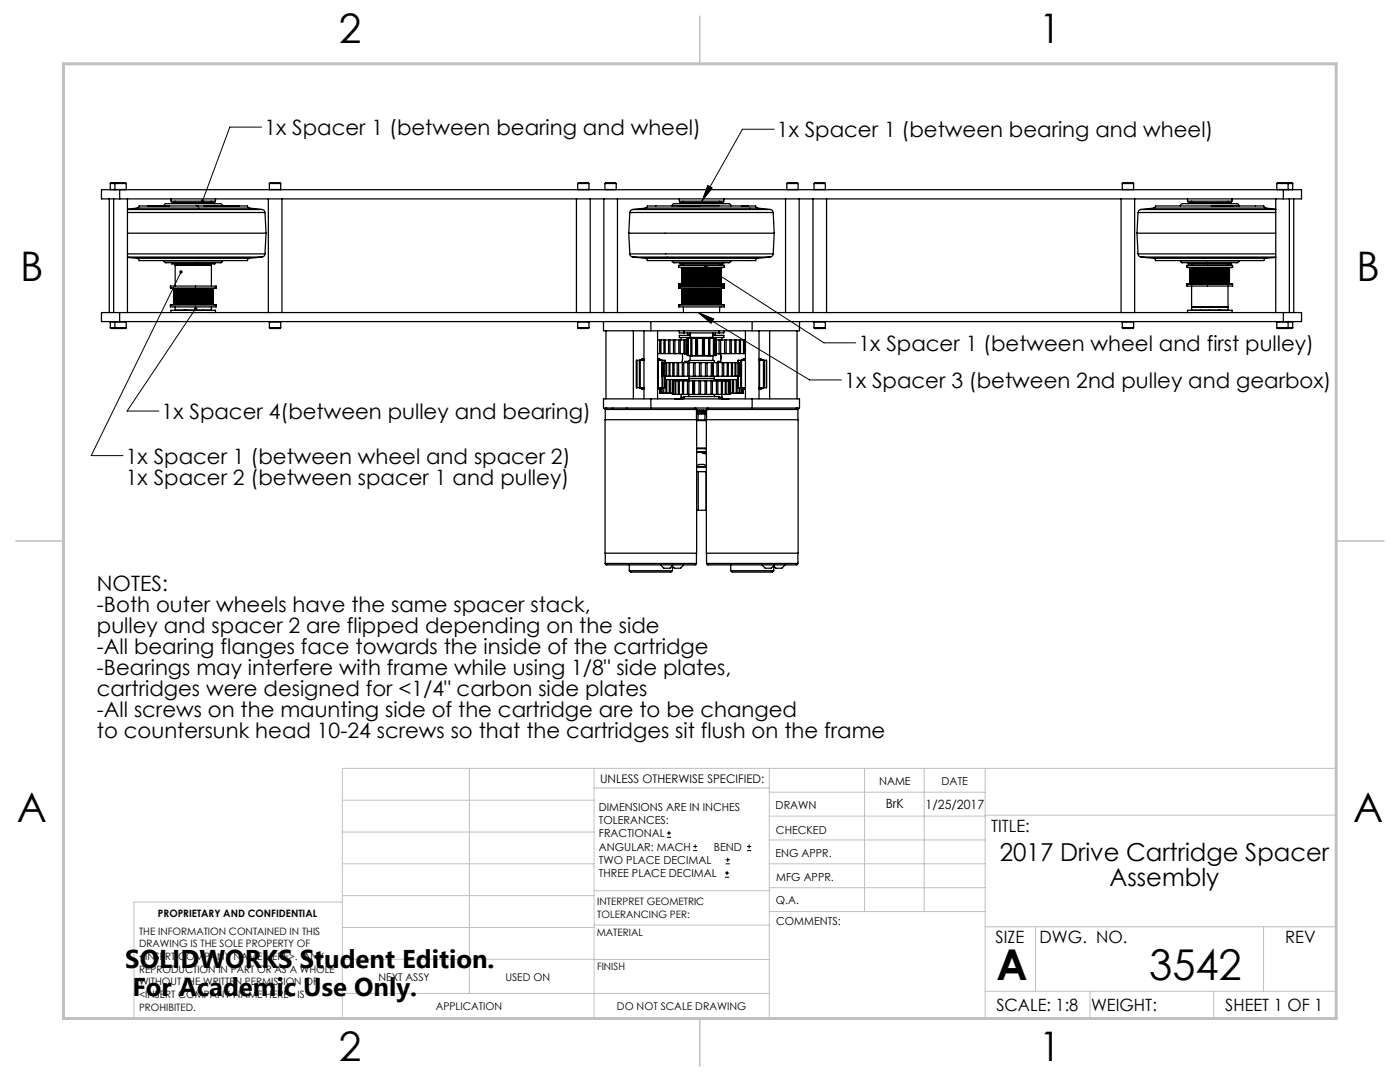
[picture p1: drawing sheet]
<svg xmlns="http://www.w3.org/2000/svg" width="279mm" height="216mm" viewBox="0 0 279 216" stroke-linecap="round" stroke-linejoin="round" font-family="sans-serif">
<g fill="none" stroke="#000" stroke-width=".2">
<path d="M52.2 25.4h-6.3l-5.5 14.7M141.3 37l.8 .5-2 2.6zM154.5 25.8h-6.3l-8.1 14.3M36.1 54.3l-17.9 36.6h6.4M140.5 53l23.9 15.4h6.4M140.5 53l3 1.3-.5 .9zM39.1 61.6l-13.7 20.4h6.3M139.3 62.4l22.3 13.4h6.3M139.3 62.4l3.2 1.2-.6 .9zM133.1 167.1h.8M133.1 166.2h.8M133.5 165.8v.9"/>
<path d="M138.3 169.7h.8M138.3 168.9h.8M138.7 168.5v.8M144.7 175h.8M144.7 174.2h.8M144.8 172.4h.9M144.8 171.6h.9M145.1 173.8v.8M145.2 171.1v.9M149.1 169.7h.8M149.1 168.9h.8M149.5 168.5v.8"/>
</g>
<g fill="none" stroke="#c0c0c0" stroke-width=".2">
<path d="M68.3 159.7h50.3M93.7 153.3v44.9M118.6 153.3v49.9M118.6 157.2h34.9M153.5 153.3v49.9M153.5 158.1h43.1M172.5 153.3v28.6M184.4 153.3v28.6M196.6 153.3v49.9M68.3 180h-41.6v23.2h240v-49.9h-198.4v49.9M68.3 178.7h50.3M68.3 172.4h50.3"/>
<path d="M68.3 166h50.3M118.6 177.7h35M153.5 167.6h43.1M153.5 162.8h43.1M153.5 172.4h43.1M153.5 177.1h43.1M196.6 162.7h70.1M68.3 198.2h85.2M68.3 191.4l85.2 .1M68.3 185.1h50.3M118.6 184.6h35M153.6 181.9h43"/>
<path d="M196.6 197.8h70.1M196.6 184.9h70.1M206.7 184.9v12.9M217.5 197.8v5.4M242.2 197.8v5.4M252.2 184.9v12.9"/>
</g>
<path d="M139.7 3.2v9.5M3.1 107.9h9.6M266.7 107.9h9.5M139.7 203.2v9.6" fill="none" stroke="#c0c0c0" stroke-width=".3"/>
<path d="M12.7 12.7h254v190.5h-254z" fill="none" stroke="#c0c0c0" stroke-width=".6"/>
<path d="M40.2 39.8l-.1 .3 .1 .3h.1l.1-.3-.1 .3a.33 .33 0 0 0 .4-.4 .33 .33 0 0 0-.5-.2zM35.9 54a.34 .34 0 0 0-.1 .5 .34 .34 0 0 0 .6 0 .34 .34 0 0 0-.1-.5l-.2 .3 .2-.3zM38.8 61.3a.33 .33 0 0 0 0 .5 .33 .33 0 0 0 .5 0 .33 .33 0 0 0-.1-.5l-.1 .3 .1-.3zM141.3 37l.8 .5-2 2.6zM140.5 53l3 1.3-.5 .9zM139.3 62.4l3.2 1.2-.6 .9z" fill="#000"/>
<g fill="none" stroke="#000" stroke-width=".25">
<path d="M21.8 39.7v22.7M22 36.6h.9M22 37.8h.9M22 36.6v1.2M22 37.8l.1 .1M22.7 39.7v22.7M22.9 37.8h2.3M22.9 36.6h2.3M22.9 36.6v1.2M22.9 37.8l.1 .1M23.1 36.5h-.9l-.2 .1M23.1 36.5h1.9l.2 .1"/>
<path d="M23.1 36.5l-.2 .1M23.9 37.9h-3.7v1.8h3.7M23.9 37.9v1.8M23.9 37.9h232.2M23.9 39.7h232.2M25.2 36.6v1.2M25.2 37.8l-.1 .1M25.4 39.7v22.7M34.1 39.7v.4h8.9v-.4M53.6 39.7v22.7M53.8 36.6h2.2M53.8 36.6l.1-.1h2l.1 .1"/>
<path d="M53.8 37.8h2.2M53.8 36.6v1.2M53.8 37.8v.1M56 36.6v1.2M56 37.8v.1M56.3 39.7v22.7M115 39.7v22.7M115.3 37.8h2.2M115.3 36.6h2.2M115.3 36.6l.1-.1h2l.1 .1M115.3 36.6v1.2M115.3 37.8l.1 .1"/>
<path d="M117.5 36.6v1.2M117.5 37.8v.1M117.8 39.7v22.7M120.5 39.7v22.7M120.7 37.8h2.3M120.7 36.6h2.3M120.7 36.6l.2-.1h1.9l.2 .1M120.7 36.6v1.2M120.7 37.8l.1 .1M123 36.6v1.2M123 37.8l-.1 .1M123.2 39.7v22.7"/>
<path d="M135.6 39.7v.4h8.9v-.4M156.8 39.7v22.7M157 37.8h2.3M157 36.6h2.3M157 36.6l.2-.1h1.9l.2 .1M157 36.6v1.2M157 37.8l.1 .1M159.3 36.6v1.2M159.3 37.8l-.1 .1M159.5 39.7v22.7M162.2 39.7v22.7M162.5 36.6h2.2"/>
<path d="M162.5 36.6l.1-.1h2l.1 .1M162.5 37.8h2.2M162.5 36.6v1.2M162.5 37.8v.1M164.7 36.6v1.2M164.7 37.8l-.1 .1M165 39.7v22.7M223.7 39.7v22.7M224 36.6h2.2M224 36.6l.1-.1h2l.1 .1M224 37.8h2.2M224 36.6v1.2"/>
<path d="M224 37.8v.1M226.2 36.6v1.2M226.2 37.8v.1M226.4 39.7v22.7M237 39.7v.4h8.9v-.4M254.6 39.7v22.7M254.8 36.6h2.3M254.8 37.8h2.3M254.8 36.6v1.2M254.8 37.8l.1 .1M256.1 37.9h3.7v1.8h-3.7M256.1 37.9v1.8"/>
<path d="M256.9 36.5h-1.9l-.2 .1M256.9 36.5h.9l.2 .1M256.9 36.5l.2 .1M257.1 37.8h.9M257.1 36.6h.9M257.1 36.6v1.2M257.1 37.8l-.1 .1M257.3 39.7v22.7M258 36.6v1.2M258 37.8l-.1 .1M258.2 39.7v22.7M25.4 46.5h27.7"/>
<path d="M25.4 50.7h27.5M25.4 42.4h27.5M25.4 41.8h26.9M25.4 51.3h26.9M25.4 51.4l2 .1M27.4 41.5l.3-.1 .1-.3h21.6l.1 .3 .3 .1M27.4 51.5l.3 .2 .1 .3h21.6l.1-.3 .3-.2M27.4 41.5h22.4M27.4 51.5h22.4M27.4 41.5l-2 .2M29.4 41.1h4.4M32.7 52l.3 .4h11.2l.2-.4"/>
<path d="M32.7 52h11.7M32.7 52h.1M34 57.5h9.1M34 57.5v-.4h9.1v.4M34 57.5l.6 .1M34.3 40.6v-.2h8.6v.2M34.3 52.4v.3h8.6v-.3M34.6 57.6h7.9M34.6 57.6v3.1M34.7 57.6v3.1M34.8 57.6v3.1M34.9 57.6v3.1"/>
<path d="M35 53h7.2M35 40.1v.3M35 52.7v4.4M35 57.6v3.1M35.2 57.6v3.1M35.3 57.6v3.1M35.4 57.6v3.1M35.5 57.6v3.1M35.6 57.6v3.1M35.8 57.6v3.1M35.9 57.6v3.1M36.2 57.6v3.1"/>
<path d="M36.3 57.6v3.1M36.4 57.6v3.1M36.5 57.6v3.1M36.6 57.6v3.1M36.7 57.6v3.1M36.8 57.6v3.1M36.9 57.6v3.1M37.1 57.6v3.1M37.3 57.6v3.1M37.4 57.6v3.1M37.5 57.6v3.1M37.6 57.6v3.1"/>
<path d="M37.7 57.6v3.1M37.8 57.6v3.1M37.9 57.6v3.1M38 57.6v3.1M38.3 57.6v3.1M38.4 57.6v3.1M38.6 57.6v3.1M38.7 57.6v3.1M38.8 57.6v3.1M38.9 57.6v3.1M39 57.6v3.1M39.1 57.6v3.1"/>
<path d="M39.2 57.6v3.1M39.2 41h.2M39.4 57.6v3.1M39.5 41.1h.1M39.5 57.6v3.1M39.8 57.6v3.1M39.9 57.6v3.1M40 57.6v3.1M40.1 57.6v3.1M40.2 57.6v3.1M40.3 57.6v3.1M40.4 57.6v3.1"/>
<path d="M40.5 57.6v3.1M40.6 57.6v3.1M40.7 41.1h7M40.8 41h3.6M40.9 57.6v3.1M41 57.6v3.1M41.2 57.6v3.1M41.3 57.6v3.1M41.5 57.6v3.1M41.6 57.6v3.1M41.8 57.6v3.1M41.9 57.6v3.1"/>
<path d="M42.1 57.6v3.1M42.2 57.6v3.1M42.2 40.1v.3M42.2 52.7v4.4M42.4 57.6v3.1M42.5 57.6v3.1M43.1 57.5l-.6 .1M44.4 41l-.3-.4h-11l-.3 .1-.1 .4M44.4 41v.1M44.4 52h.1M49.8 41.5l2.5 .3M52.3 41.8a.6 .6 0 0 1 .6 .6"/>
<path d="M52.3 51.3l-2.5 .2M52.9 50.7a.67 .67 0 0 1-.6 .6M52.9 42.4l.2 4.1M53.1 46.5l-.2 4.2M125.5 46.5h29M125.5 46.5l.2 4.2M125.7 50.7a.67 .67 0 0 0 .6 .6M125.7 50.7h28.6M125.7 42.4h28.6M125.7 42.4l-.2 4.1M126.3 41.8a.6 .6 0 0 0-.6 .6M126.3 41.8h27.4"/>
<path d="M126.3 51.3h27.4M126.3 51.3l2.5 .2M128.8 51.5l.3 .2 .1 .3h21.6l.1-.3 .3-.2M128.8 41.5l.3-.1 .1-.3h21.6l.1 .3 .3 .1M128.8 41.5h22.4M128.8 51.5h22.4M128.8 41.5l-2.5 .3M130.8 41.1h.1M134.1 41l.4-.4h11l.2 .1 .2 .4M134.1 52l.3 .4h11.2l.3-.4M134.1 41h9.4M134.1 52h11.8"/>
<path d="M134.1 41v.1M134.1 52h.1M135.4 57.1h8.6zM135.4 57.5l.7 .1 8.5-.1M135.4 57.5h9.2M135.4 53.3v-.3h9.2v.3M135.4 53.3h9.2M135.4 53.3l.7 .1 8.5-.1M135.4 56.7h9.2M135.4 41.1h4.3M135.4 56.7v.8M135.7 40.6v-.2h8.6v.2"/>
<path d="M135.7 52.4v.3h8.6v-.3M136.1 53.4v3.2M136.1 57.6v3.1M136.2 53.4v3.2M136.2 57.6v3.1M136.3 53.4v3.2M136.3 57.6v3.1M136.4 40.1v.3M136.4 52.7v.3M136.5 53.4v3.2M136.5 57.6v3.1M136.6 53.4v3.2"/>
<path d="M136.6 57.6v3.1M136.7 53.4v3.2M136.7 57.6v3.1M136.8 53.4v3.2M136.8 57.6v3.1M137 53.4v3.2M137 57.6v3.1M137.1 53.4v3.2M137.1 57.6v3.1M137.2 53.4v3.2M137.2 57.6v3.1M137.4 53.4v3.2"/>
<path d="M137.4 57.6v3.1M137.5 53.4v3.2M137.5 57.6v3.1M137.6 53.4v3.2M137.6 57.6v3.1M137.7 53.4v3.2M137.7 57.6v3.1M137.9 53.4v3.2M137.9 57.6v3.1M138 53.4v3.2M138 57.6v3.1M138.3 53.4v3.2"/>
<path d="M138.3 57.6v3.1M138.4 53.4v3.2M138.4 57.6v3.1M138.5 53.4v3.2M138.5 57.6v3.1M138.6 53.4v3.2M138.6 57.6v3.1M138.7 53.4v3.2M138.7 57.6v3.1M138.8 53.4v3.2M138.8 57.6v3.1M138.9 53.4v3.2"/>
<path d="M138.9 57.6v3.1M139 53.4v3.2M139 57.6v3.1M139.1 53.4v3.2M139.1 57.6v3.1M139.4 53.4v3.2M139.4 57.6v3.1M139.5 53.4v3.2M139.5 57.6v3.1M139.7 53.4v3.2M139.7 57.6v3.1M139.8 53.4v3.2"/>
<path d="M139.8 57.6v3.1M139.9 53.4v3.2M139.9 57.6v3.1M140 53.4v3.2M140 57.6v3.1M140.1 53.4v3.2M140.1 57.6v3.1M140.2 53.4v3.2M140.2 57.6v3.1M140.3 53.4v3.2M140.3 57.6v3.1M140.5 53.4v3.2"/>
<path d="M140.5 57.6v3.1M140.6 53.4v3.2M140.6 57.6v3.1M140.7 53.4v3.2M140.7 57.6v3.1M140.9 53.4v3.2M140.9 57.6v3.1M141 53.4v3.2M141 57.6v3.1M141.1 53.4v3.2M141.1 57.6v3.1M141.2 53.4v3.2"/>
<path d="M141.2 57.6v3.1M141.3 53.4v3.2M141.3 57.6v3.1M141.4 53.4v3.2M141.4 57.6v3.1M141.5 53.4v3.2M141.5 57.6v3.1M141.6 53.4v3.2M141.6 57.6v3.1M141.7 53.4v3.2M141.7 57.6v3.1M142 53.4v3.2"/>
<path d="M142 57.6v3.1M142.1 53.4v3.2M142.1 57.6v3.1M142.3 53.4v3.2M142.3 57.6v3.1M142.4 53.4v3.2M142.4 57.6v3.1M142.5 53.4v3.2M142.5 57.6v3.1M142.6 53.4v3.2M142.6 57.6v3.1M142.8 53.4v3.2"/>
<path d="M142.8 57.6v3.1M142.9 53.4v3.2M142.9 57.6v3.1M143 53.4v3.2M143 57.6v3.1M143.2 53.4v3.2M143.2 57.6v3.1M143.3 53.4v3.2M143.3 57.6v3.1M143.4 53.4v3.2M143.4 57.6v3.1M143.4 56.6l-8 .1"/>
<path d="M143.4 56.6l1.2 .1M143.5 53.4v3.2M143.5 57.6v3.1M143.6 40.1v.3M143.6 52.7v.3M143.7 53.4v3.2M143.7 57.6v3.1M143.8 53.4v3.2M143.8 57.6v3.1M143.9 53.4v3.2M143.9 57.6v3.1M144 57.1h.6z"/>
<path d="M144.6 56.7v.8M145.9 52h.1M148 41.1h1.2M151.2 41.5l2.5 .3M153.7 41.8a.6 .6 0 0 1 .6 .6M153.7 51.3l-2.5 .2M154.3 50.7a.67 .67 0 0 1-.6 .6M154.3 42.4l.2 4.1M154.5 46.5l-.2 4.2M226.9 46.5h27.7M226.9 46.5l.2 4.2M227.1 50.7a.67 .67 0 0 0 .6 .6"/>
<path d="M227.1 50.7h27.5M227.1 42.4h27.5M227.1 42.4l-.2 4.1M227.7 41.8a.6 .6 0 0 0-.6 .6M227.7 51.3h26.9M227.7 41.8h26.9M227.7 51.3l2.5 .2M230.2 51.5l.3 .2 .1 .3h21.6l.1-.3 .3-.2M230.2 41.5l.3-.1 .1-.3h21.6l.1 .3 .3 .1M230.2 41.5h22.4M230.2 51.5h22.4M230.2 41.5l-2.5 .3"/>
<path d="M235.5 52h.1M235.6 52l.2 .4h11.2l.3-.4M235.6 52h11.7M236.9 56.7h9.1M236.9 53.3v-.3h9.1v.3M236.9 53.3h9.1M236.9 56.7v.4h9.1v-.4M236.9 53.3l.6 .1M237.1 52.4v.3h8.6v-.3M237.1 40.6v-.2h8.6v.2M237.5 56.6h3.5M237.5 53.4h7.9"/>
<path d="M237.5 56.6l-.6 .1M237.5 53.4v3.2M237.6 53.4v3.2M237.8 57.1v4.8h7.3v-4.8M237.8 40.1v.3M237.8 52.7v.3M237.8 53.4v3.2M237.9 53.4v3.2M238 53.4v3.2M238.2 53.4v3.2M238.4 53.4v3.2M238.5 53.4v3.2"/>
<path d="M238.6 53.4v3.2M238.7 53.4v3.2M238.8 53.4v3.2M239 53.4v3.2M239.1 53.4v3.2M239.2 53.4v3.2M239.4 53.4v3.2M239.5 53.4v3.2M239.6 53.4v3.2M239.7 53.4v3.2M239.8 53.4v3.2M239.9 53.4v3.2"/>
<path d="M240 53.4v3.2M240.1 53.4v3.2M240.2 53.4v3.2M240.5 53.4v3.2M240.6 53.4v3.2M240.8 53.4v3.2M240.9 53.4v3.2M241 56.6h4.4M241 53.4v3.2M241.1 53.4v3.2M241.2 53.4v3.2M241.3 53.4v3.2"/>
<path d="M241.4 53.4v3.2M241.6 53.4v3.2M241.7 53.4v3.2M241.7 41.1h4.5M241.8 41h5.5M242 53.4v3.2M242.1 53.4v3.2M242.2 53.4v3.2M242.3 53.4v3.2M242.4 53.4v3.2M242.5 53.4v3.2M242.6 53.4v3.2"/>
<path d="M242.7 53.4v3.2M242.8 53.4v3.2M243.1 53.4v3.2M243.2 53.4v3.2M243.3 53.4v3.2M243.4 53.4v3.2M243.5 53.4v3.2M243.6 53.4v3.2M243.7 53.4v3.2M243.8 53.4v3.2M244.1 53.4v3.2M244.2 53.4v3.2"/>
<path d="M244.4 53.4v3.2M244.5 53.4v3.2M244.6 53.4v3.2M244.7 53.4v3.2M244.8 53.4v3.2M245 53.4v3.2M245.1 40.1v.3M245.1 52.7v.3M245.1 53.4v3.2M245.2 53.4v3.2M245.3 53.4v3.2M245.4 56.6l.6 .1"/>
<path d="M245.4 53.4v3.2M246 53.3l-.6 .1M247.3 41l-.4-.4h-11l-.2 .2-.2 .3M247.3 41v.1M247.3 52h.1M250.5 41.1h.1M252.6 41.5l2 .2M254.6 51.4l-2 .1M22 64.2h.9M22 65.4h.9M22 65.4l.2 .1h.9M22 64.2v1.2"/>
<path d="M22.1 64.2h-.1M22.9 64.2h2.3M22.9 65.4h2.3M22.9 64.2v1.2M22.9 65.4l.2 .1M23 64.2h-.1M23.9 62.4h-3.7v1.8h3.7M23.9 62.4v1.8M23.9 62.4h232.2M23.9 64.2h232.2M25.1 64.2h.1M25.2 65.4l-.2 .1h-1.9"/>
<path d="M25.2 64.2v1.2M34 60.9v.3h9.1v-.3M34 60.9h9.1M34.1 62.4v-.5h8.9v.5M34.6 60.7h4.4M34.6 60.7l-.6 .2M35 61.2v.7h7.2v-.7M36.7 61.9h.1M36.9 61.9h.1M38.8 61.9h.1M39 60.7h3.5M40.5 61.9h.1"/>
<path d="M42.5 60.7l.6 .2M53.8 65.4h2.2M53.8 65.4l.1 .1h2l.1-.1M53.8 64.2h2.2M53.8 64.2v1.2M53.8 64.2h.1M56 64.2h.1M56 64.2v1.2M115.3 64.2h2.2M115.3 65.4h2.2M115.3 65.4l.1 .1h2l.1-.1M115.3 64.2v1.2"/>
<path d="M115.4 64.2h-.1M117.5 64.2h.1M117.5 64.2v1.2M120.4 64.2v1.8h9.5M120.9 66v13.6M126.4 66v13.6M127 71.9v5.5M127.5 71.9h-.4v5.5h.4M127.8 71.9h.7M127.8 77.4h.7M127.8 71.9h-.2v5.5h.2M127.8 71.8h.7"/>
<path d="M127.8 77.4l.3 .2h.4M127.8 71.8v.1M127.8 71.9v5.5M127.8 77.4h.1M128.5 71.6h-.4l-.3 .2M128.5 66v13.6M129.9 79.6h-9.5v1.8h9.5M129.9 64.2v1.8M129.9 79.6v1.8M129.9 79.6h20.2M129.9 66h20.2M131.2 67.8h.4"/>
<path d="M131.2 70.6h.4M131.2 71.8h.8M131.2 71.6h.4l.4 .2M131.2 77.4h.8M131.2 66v13.6M131.3 71.9h.1M131.3 77.4h.1M131.4 71.9h.1M131.4 77.4h.1M131.4 71.9v5.5M131.4 71.9h.7M131.4 77.4h.7"/>
<path d="M131.7 78.5h.1M131.7 77.6v.9M131.8 77.6v.9h.1M131.9 67.8h.5M131.9 70.6h.5M131.9 67.8h-.2v2.8h.2M131.9 67.8v2.8M131.9 77.4h.1M131.9 77.5v1M132 77.4l-.4 .2h-.4M132 71.8l-.1 .1M132 77.4v1.1h.2"/>
<path d="M132.1 71.9h.2v.5h-.1v2.7h.1v3.4h.2M132.1 77.4h.2M132.1 71.9v5.5M132.4 71.9h.3v.5M132.5 78.5h.3M132.5 77.4v1.1M132.5 72.4h-.1v2.7h.1M132.5 75.1h.3v2.3M132.5 72.4v2.7M132.7 75.1v2.3h-.3M132.8 67.8h.5M132.8 70.6h.5"/>
<path d="M132.8 67.8h-.3v2.8h.3M132.8 67.8v2.8M132.8 71.9v.5h-.3M133 75.1h.4M133 72.4h.4M133 72.4h-.1v2.7h.1M133 72.4v2.7M133.1 78.5h.4M133.1 75.7h-.2v2.8h.2M133.1 75.7v2.8M133.1 75.7h.4M133.7 67.8h.7"/>
<path d="M133.7 70.6h.7M133.7 67.8h-.3v2.8h.3M133.7 75.1h.5M133.7 72.4h.5M133.7 72.4h-.2v2.7h.2M133.7 67.8v2.8M133.7 72.4v2.7M133.8 75.7h.5M133.8 78.5h.4M133.8 75.7h-.2v2.8h.2M133.8 75.7v2.8M134.2 76v2.7"/>
<path d="M134.3 76v2.7M134.4 67.8h.3M134.4 70.6h.3M134.4 67.8v2.8M134.4 76h.3M134.5 75.1h.6M134.5 72.4h.6M134.5 72.4h-.2v2.7h.2M134.5 72.4v2.7M134.6 75.7h.6M134.6 75.7h-.2v3h.3M134.6 75.7v.3"/>
<path d="M134.7 70.6h.3M134.7 79.6h.1M134.7 67.8h.8M134.7 70.6h.8M134.7 79.6h1.4M134.7 67.8v2.8M134.9 76h.4M134.9 76h-.2v2.7h.2M134.9 76v2.7M134.9 78.7h.4M135.4 75.1h.7M135.4 72.4h.7"/>
<path d="M135.4 72.4h-.3v2.7h.3M135.4 60.9v.3h9.2v-.3M135.4 60.9h9.2M135.4 72.4v2.7M135.5 67.8h.2M135.5 70.6h.2M135.5 67.8v2.8M135.6 76h.5M135.6 78.7h.5M135.6 76h-.2v2.7h.2M135.6 66v.4h.9M135.6 76v2.7"/>
<path d="M135.6 75.7h.7M135.6 75.7h-.3v.3M135.6 75.7v.3M135.7 67.8h.8M135.7 70.6h.8M135.7 67.8v2.8M135.9 79.3l.6 .1M135.9 79.3h.6M135.9 67.3v.5M135.9 78.7v.6M136.1 79.6h.1M136.1 70.6l.1 4.5h.3"/>
<path d="M136.2 72.4h.3M136.3 75.7h.4M136.3 75.7v.3M136.4 61.2v1.2M136.4 76h.7M136.4 78.7h.7M136.4 76h-.2v2.7h.2M136.4 76v2.7M136.5 75.1h.7M136.5 72.4h.7M136.5 72.4v2.7M136.5 79.6v-.5h7v.5"/>
<path d="M136.5 66.4h7M136.5 66v.4M136.6 67.8v2.8M136.6 67.8h.1M136.6 70.6h.1M136.6 67.8h.3M136.6 70.6h.3M136.6 70.6h.2M136.7 75.7h.7M136.7 75.7v.3M136.9 67.8h.2M136.9 67.8v2.8"/>
<path d="M136.9 70.6h.2M137.1 67.5v3.4M137.2 66.4v.5h.5h-2.1v.4l2.8 .1M137.3 75.1h.1M137.3 72.4h.1M137.3 75.1h.2M137.3 72.4h.2M137.3 72.4v2.7M137.3 70.9h.4M137.3 67.5h.5M137.3 67.5h-.1v3.4h.1M137.3 67.5v3.4"/>
<path d="M137.5 75.5h5.1zM137.5 72.4v-.5h5.1v.5M137.5 75.5h.1M137.5 72.1h-.9v.3M137.5 75.1v4M137.5 75.1h.9M137.5 72.4h.9M137.5 72.4v2.7M137.7 66.4v.9h4.6v-.9M138.1 70.9h.7M138.1 67.5h.7M138.1 67.5h-.2v3.4h.2"/>
<path d="M138.1 67.5v3.4M138.2 67.5h4.2M138.2 70.9v.1M138.2 76h-1v2.7h1M138.3 76v2.7M138.3 76h.3M138.3 78.7h.3M138.4 75.1h.3M138.4 72.4h.3M138.4 72.4v2.7M138.6 76h.9M138.6 78.7h.9"/>
<path d="M138.6 76v2.7M138.7 75.1h.9M138.7 72.4h.9M138.7 72.4v2.7M138.9 71h-1.2v.9M138.9 67.5v3.4M138.9 70.9h.3M138.9 67.5h.3M139 71h1.5M139.1 67.3v.1M139.2 70.9h1M139.2 67.5h1"/>
<path d="M139.2 67.5v3.4M139.5 76h.3M139.5 78.7h.3M139.5 76v2.7M139.6 75.1h.3M139.6 72.4h.3M139.6 72.4v2.7M139.8 76h.9M139.8 78.7h.9M139.8 76v2.7M139.9 75.1h.9M139.9 72.4h.9"/>
<path d="M139.9 72.4v2.7M140.2 67.5h.3v3.4h-.3M140.2 67.5v3.4M140.6 71h1.7v.9M140.7 70.9h.7M140.7 67.3v.1M140.7 76h.3M140.7 78.7h.3M140.7 76v2.7M140.8 75.1h.3M140.8 72.4h.3M140.8 72.4v2.7"/>
<path d="M141 76h.9M141 78.7h.9M141 76v2.7M141.1 75.1h.9M141.1 72.4h.9M141.1 72.4v2.7M141.4 67.5h-.8v3.4M141.4 67.5h.3v3.4h-.3M141.4 67.5v3.4M141.9 76h.3M141.9 78.7h.3M141.9 76v2.7"/>
<path d="M142 75.1h.3M142 72.4h.3M142 72.4v2.7M142.2 76h.1M142.2 78.7h.1M142.2 76v2.7M142.2 78.7h.8M142.3 72.4v2.7M142.3 76h.7M142.4 70.9l-.6 .1M142.4 67.5h.2v3.4h-.2M142.4 75.1h.7"/>
<path d="M142.4 72.4h.7M142.4 67.5v3.4M142.6 75.7h.7M142.6 75.1v.9M142.6 78.7v.4M142.6 67.5h.3v3.4h-.3M142.8 66.4v.5h-.5h2.2v.4h-.4M142.9 67.8h.6M142.9 70.6h.6M143 76h.3v2.7h-.3M143 76v2.7M143.1 75.1h.3"/>
<path d="M143.1 72.4h.3M143.1 72.4v2.7M143.3 75.7h.3M143.3 70.6h.5M143.3 75.7v.3M143.4 75.1h.7M143.4 72.4h.7M143.4 76h.6M143.4 78.7h.6M143.4 72.4v2.7M143.4 60.7l-8 .2M143.4 60.7l1.2 .2"/>
<path d="M143.5 67.8h.3l.1 4.3h-.6v.3M143.5 70.6h.3M143.5 79.3h.6M143.5 66v.4M143.5 67.8v2.8M143.6 75.7h.8M143.6 75.7v.3M143.6 61.2v1.2M143.9 71.1v.4M143.9 67.8h.7M143.9 70.6h.7M143.9 79.6h.1"/>
<path d="M143.9 79.6h1.4M144 76h.2v2.7h-.2M144 76v2.7M144.1 79.3l-.6 .1M144.1 67.3l-2.5 .1M144.1 67.3v.5M144.1 78.7v.6M144.1 72.4h.3v2.7h-.3M144.1 72.4v2.7M144.3 76h.4M144.3 78.7h.4M144.4 75.7h.2v.3"/>
<path d="M144.4 75.7v.3M144.5 66v.4h-1M144.5 75.1h.6M144.5 72.4h.6M144.6 67.8h.3M144.6 70.6h.3M144.6 67.8v2.8M144.7 75.7h.6M144.7 76h.2v2.7h-.2M144.7 76v2.7M144.9 67.8h.8M144.9 70.6h.8"/>
<path d="M144.9 67.8v2.8M145 76h.3M145 78.7h.3M145.1 72.4h.2v2.7h-.2M145.1 72.4v2.7M145.3 79.6h.1M145.3 75.7h.3v.3M145.3 75.7v.3M145.3 76h.2v2.7h-.2M145.3 76v2.7M145.5 75.1h.5M145.5 72.4h.5"/>
<path d="M145.6 76h.1v2.7h-.1M145.7 67.8h.2v2.8h-.2M145.7 75.7h.5M145.7 67.8v2.8M145.8 76v2.7M145.8 78.5h.4M146 72.4h.2v2.7h-.2M146 72.4v2.7M146 67.8h.6M146 70.6h.6M146.2 75.7h.2v2.8h-.2M146.2 75.7v2.8"/>
<path d="M146.3 75.1h.4M146.3 72.4h.4M146.5 75.7h.4M146.5 78.5h.4M146.6 67.8h.3v2.8h-.3M146.6 67.8v2.8M146.7 72.4h.2v2.7h-.2M146.7 72.4v2.7M146.9 75.7h.2v2.8h-.2M146.9 75.7v2.8M147 72.4h.4v2.7h-.4M147 67.8h.6"/>
<path d="M147 70.6h.6M147.2 78.5h.3M147.2 75.7h.1M147.2 71.9v.5M147.2 75.1v2.3M147.3 71.9v5.5M147.4 75.1v2.3h.3M147.5 72.4h.2v2.7h-.2M147.5 77.4v1.1M147.6 67.8h.2v2.8h-.2M147.6 67.8v2.8M147.6 77.4v1.1h-.1"/>
<path d="M147.7 71.9h-.3v.5M147.7 78.5h.3M147.8 72.4v2.7M147.9 67.8h.5M147.9 70.6h.5M148 77.4v1.1M148 71.9h.7M148 77.4h.7M148 71.9h-.2v.5h.1l-.1 5h.2M148 71.8h.8M148 77.4l.4 .2h.4M148 77.4h.8"/>
<path d="M148 71.8l.1 .1M148 71.9v5.5M148.1 77.5v1h-.1M148.1 77.4h-.1M148.1 77.4h.1M148.2 77.6v.9h-.1M148.3 77.6v.9M148.4 67.8h.2v2.8h-.2M148.4 67.8v2.8M148.7 70.6h.1M148.7 67.8h.1M148.8 71.6h-.4l-.4 .2"/>
<path d="M148.8 66v13.6M150.1 79.6h9.5v1.8h-9.5M150.1 64.2v1.8M150.1 79.6v1.8M151.5 71.9h.1M151.5 77.4h.1M151.5 71.6h.4l.3 .2M151.5 71.8h.7M151.5 77.4h.7M151.5 66v13.6M151.6 71.9h.1M151.6 77.4h.1"/>
<path d="M151.6 71.9v5.5M152.2 71.8l-.5 .1h.7M152.2 77.4l-.3 .2h-.4M152.4 77.4h-.7h.5M152.4 71.9h.1v5.5h-.1M152.4 71.9v5.5M152.6 71.9h.3v5.5h-.3M153 71.9v5.5M153.6 66v13.6M159.1 66v13.6M159.6 64.2v1.8h-9.5M162.5 64.2h2.2"/>
<path d="M162.5 65.4h2.2M162.5 65.4l.1 .1h2l.1-.1M162.5 64.2v1.2M162.5 64.2h.1M164.6 64.2h.1M164.7 64.2v1.2M224 65.4h2.2M224 65.4l.1 .1h2l.1-.1M224 64.2h2.2M224 64.2v1.2M224 64.2h.1M226.2 64.2h.1"/>
<path d="M226.2 64.2v1.2M237 62.4v-.5h8.9v.5M237.8 61.2h7.3M239.5 61.9h.1M241.2 61.9h.1M243.1 61.9h.1M243.3 61.9h.1M254.8 65.4h2.3M254.8 65.4l.2 .1h1.9M254.8 64.2h2.3M254.8 64.2v1.2M254.9 64.2h-.1"/>
<path d="M256.1 62.4h3.7v1.8h-3.7M256.1 62.4v1.8M257 64.2h.1M257.1 64.2h.9M257.1 65.4h.9M257.1 65.4l-.2 .1M257.1 64.2v1.2M257.9 64.2h.1M258 65.4l-.2 .1h-.9M258 64.2v1.2M120.8 83.7h18.2v26.7h-18.2zM120.8 81.7h18.2"/>
<path d="M120.8 81.7v2M121.1 81.4l-.3 .3M122.3 81.4l-.1 .1M125 81.4l.2 .1M129.9 81.4h20.2M138.7 81.4l.3 .3M139 82.4h2M139 82.6h2M139 81.7v2M139 82.1h.7M139 93.2h1.9M139 83.8h2"/>
<path d="M139 89.5h2h-.2M139 90.3h2M139 83.9h2M139 89.4h2M139 90.1h2M139.1 94.1h.2M139.2 92.9l.3-.2h.5a.83 .83 0 0 1 .9 .4h-1.8zM139.2 81.9v.2M139.2 82.2h.1M139.3 81.9v.2M139.3 82.6v1.2M139.3 94.1h1.6"/>
<path d="M139.3 94.1v7.7M139.7 82.1h.2M139.7 81.9h.2M139.7 81.9h-.7h2M139.7 81.9v.2M139.9 81.9v.2M139.9 82.1h.4M139.9 81.9h.4M140.2 90.4l.8 .1M140.2 90.3v.1M140.2 90.4h.8M140.3 82.1h.1"/>
<path d="M140.3 81.9h.1M140.3 81.9v.2M140.4 82.2h.6M140.4 82.1h.6M140.4 81.9h.6M140.4 81.9v.2M140.7 82.6v1.2M140.9 94.1h.1M141 83.7v26.7h18.3M141 83.7h18.3M141 81.7h18.2M141 81.7v2"/>
<path d="M141.3 81.4l-.3 .3M158.9 81.4l.3 .3M159.2 81.7v30.7M120.8 112.4l.2 .3h17.8l.2-.3M120.8 112.4h18.2M120.8 110.4v2M125.6 113.9h8.6M125.6 113.9a.99 .99 0 0 0 1.2 .3h7.1l.3-.3M125.6 112.7v1.2M131.9 112.7l.6 .7h1.2l.6-.7M134.2 113v.9M136.4 112.7l-.6 .7h-1.2l-.5-.5"/>
<path d="M139 110.4v2M139 101.8h.3M139.3 101.8h1.6M140.9 101.8h.1M141 112.4l.2 .3h17.9l.1-.3M141 112.4h18.2M141 110.4v2M145.8 113.9h8.6M145.8 113.9a1.75 1.75 0 0 0 1.7 .3h6.1a.69 .69 0 0 0 .8-.3M145.8 112.7v1.2M152.1 112.7l.6 .7h1.2l.7-.7M154.4 113v.9"/>
<path d="M156.7 112.7l-.7 .7h-1.2l-.4-.5"/>
</g>
<g font-size="8.5">
<text x="198.9" y="195.5">A</text>
<text x="229.4" y="195.5">3542</text>
</g>
<g font-size="8.1">
<text x="67.6" y="8.5">2</text>
<text x="207.3" y="8.5">1</text>
<text x="4" y="56.2">B</text>
<text x="270.7" y="56.2">B</text>
<text x="3.3" y="164.1">A</text>
<text x="270" y="164.1">A</text>
<text x="67.6" y="211.7">2</text>
<text x="207.3" y="211.7">1</text>
</g>
<g font-size="5.1">
<text x="25" y="193.2">SOLIDWORKS Student Edition.</text>
<text x="26.4" y="198.8">For Academic Use Only.</text>
</g>
<g font-size="4.9">
<text x="199.5" y="171.8">2017 Drive Cartridge Spacer</text>
<text x="221.4" y="176.7">Assembly</text>
</g>
<g font-size="4.2">
<text x="52.8" y="27">1x Spacer 1 (between bearing and wheel)</text>
<text x="155.1" y="27.4">1x Spacer 1 (between bearing and wheel)</text>
<text x="171.3" y="70">1x Spacer 1 (between wheel and first pulley)</text>
<text x="168.5" y="77.4">1x Spacer 3 (between 2nd pulley and gearbox)</text>
<text x="32.3" y="83.6">1x Spacer 4(between pulley and bearing)</text>
<text x="25.1" y="92.5">1x Spacer 1 (between wheel and spacer 2)</text>
<text x="25.1" y="96.7">1x Spacer 2 (between spacer 1 and pulley)</text>
<text x="19.3" y="117.9">NOTES:</text>
<text x="19.3" y="122.1">-Both outer wheels have the same spacer stack,</text>
<text x="19.3" y="126.3">pulley and spacer 2 are flipped depending on the side</text>
<text x="19.3" y="130.5">-All bearing flanges face towards the inside of the cartridge</text>
<text x="19.3" y="134.6">-Bearings may interfere with frame while using 1/8&quot; side plates,</text>
<text x="19.3" y="138.8">cartridges were designed for &lt;1/4&quot; carbon side plates</text>
<text x="19.3" y="143">-All screws on the maunting side of the cartridge are to be changed</text>
<text x="19.3" y="147.2">to countersunk head 10-24 screws so that the cartridges sit flush on the frame</text>
</g>
<g font-size="3.4">
<text x="197.8" y="166">TITLE:</text>
<text x="198.7" y="188.1">SIZE</text>
<text x="207.5" y="188.1">DWG. NO.</text>
<text x="256.5" y="188.2">REV</text>
<text x="198.8" y="201.7">SCALE: 1:8</text>
<text x="217.7" y="201.8">WEIGHT:</text>
<text x="244.5" y="201.7">SHEET 1 OF 1</text>
</g>
<g font-size="2.5">
<text x="176.8" y="161.3">BrK</text>
<text x="184.7" y="161.4">1/25/2017</text>
</g>
<text font-size="2.4" x="119.8" y="156.2">UNLESS OTHERWISE SPECIFIED:</text>
<g font-size="2.2">
<text x="119.5" y="161.8">DIMENSIONS ARE IN INCHES</text>
<text x="154.8" y="161.4">DRAWN</text>
<text x="175.4" y="156.6">NAME</text>
<text x="187.9" y="156.7">DATE</text>
<text x="119.5" y="164.4">TOLERANCES:</text>
<text x="119.5" y="167.1">FRACTIONAL</text>
<text x="154.9" y="166.3">CHECKED</text>
<text x="119.5" y="169.7">ANGULAR: MACH</text>
<text x="119.5" y="172.4">TWO PLACE DECIMAL</text>
<text x="142.5" y="169.7">BEND</text>
<text x="154.8" y="171">ENG APPR.</text>
<text x="119.5" y="175">THREE PLACE DECIMAL</text>
<text x="154.9" y="175.7">MFG APPR.</text>
<text x="154.9" y="180.4">Q.A.</text>
<text x="154.9" y="184.6">COMMENTS:</text>
</g>
<g font-size="2.1">
<text x="75.5" y="195.7">NEXT ASSY</text>
<text x="100.9" y="195.7">USED ON</text>
<text x="86.9" y="201.5">APPLICATION</text>
<text x="123.1" y="201.6">DO NOT SCALE DRAWING</text>
</g>
<g font-size="2">
<text x="31.5" y="182.9">PROPRIETARY AND CONFIDENTIAL</text>
<text x="119.2" y="180.6">INTERPRET GEOMETRIC</text>
<text x="119.2" y="183.1">TOLERANCING PER:</text>
<text x="27.8" y="186.5">THE INFORMATION CONTAINED IN THIS</text>
<text x="27.8" y="189">DRAWING IS THE SOLE PROPERTY OF</text>
<text x="27.8" y="191.6">&lt;INSERT COMPANY NAME HERE&gt;. ANY</text>
<text x="119.1" y="186.7">MATERIAL</text>
<text x="27.8" y="194.1">REPRODUCTION IN PART OR AS A WHOLE</text>
<text x="27.8" y="196.6">WITHOUT THE WRITTEN PERMISSION OF</text>
<text x="119.1" y="193.5">FINISH</text>
<text x="27.8" y="199.1">&lt;INSERT COMPANY NAME HERE&gt; IS</text>
<text x="27.8" y="201.7">PROHIBITED.</text>
</g>
</svg>
